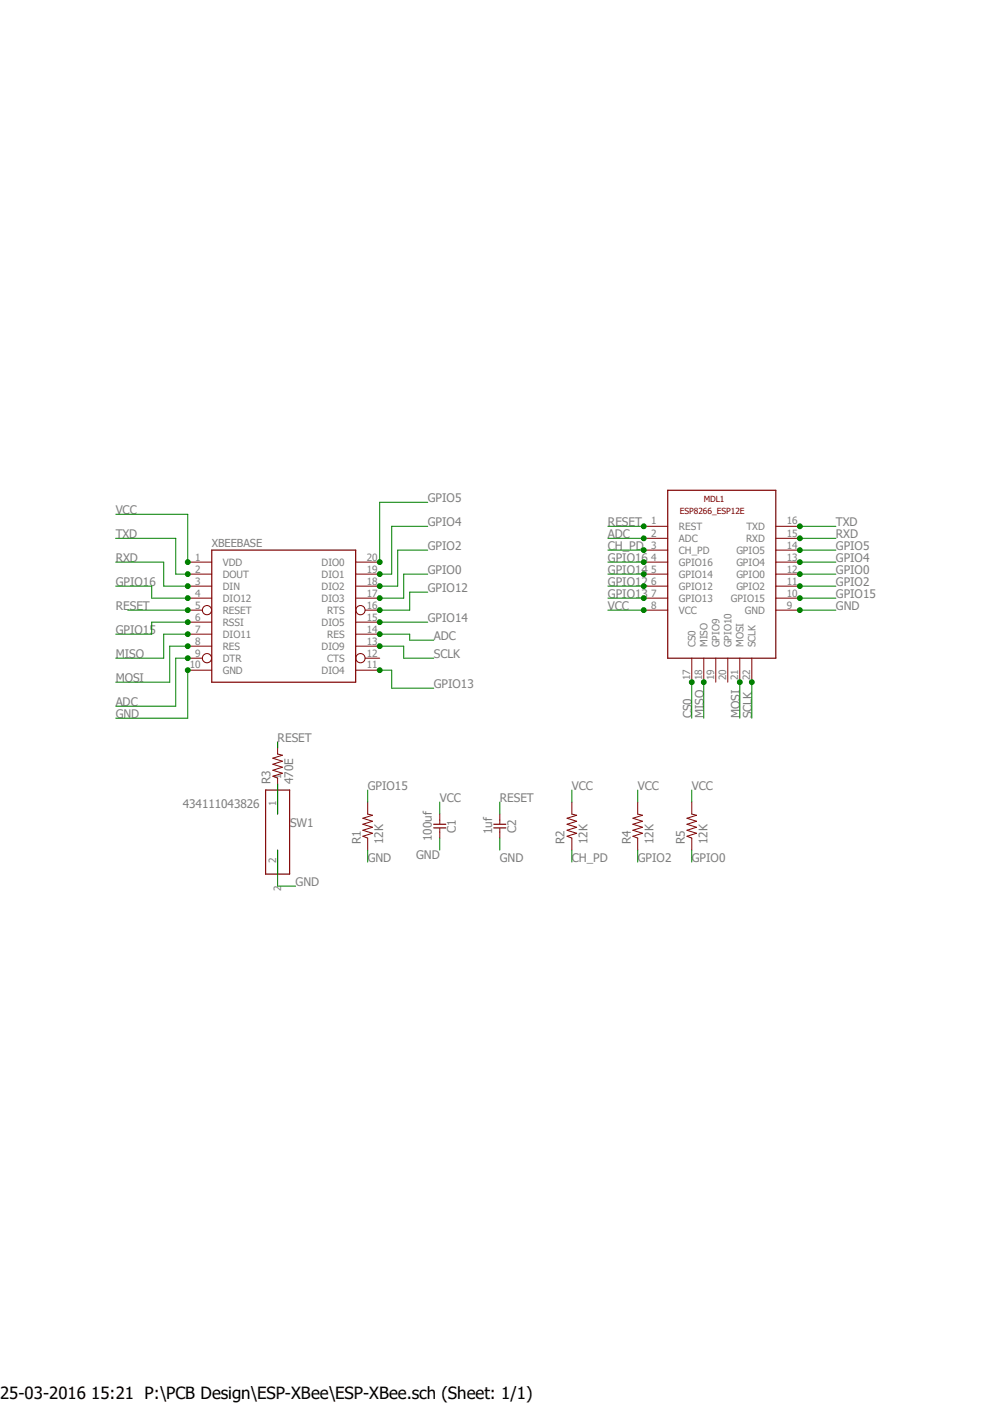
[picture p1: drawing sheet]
<svg xmlns="http://www.w3.org/2000/svg" width="210mm" height="297mm" viewBox="0 0 210 297" stroke-linecap="round" stroke-linejoin="round" font-family="sans-serif">
<path d="M23.8 103.5l162.3 85M186.1 103.5l-162.3 85" fill="none" stroke="#fff" stroke-width=".21"/>
<g fill="none" stroke="#800000" stroke-width=".21">
<path d="M39.7 118.9h5.1M75.2 118.9h5.1M136.1 118.9h5.1M136.1 116.4h5.1M136.1 113.9h5.1M136.1 111.3h5.1M164.1 118.9h5.1M164.1 116.4h5.1M164.1 113.9h5.1M164.1 111.3h5.1M39.7 129.1h3.1M39.7 126.5h5.1"/>
<path d="M39.7 124h5.1M39.7 121.5h5.1M39.7 139.2h3.1M39.7 131.6h5.1M39.7 136.7h5.1M39.7 134.2h5.1M75.2 126.5h5.1M75.2 124h5.1M75.2 121.5h5.1M75.2 131.6h5.1M75.2 136.7h5.1M75.2 134.2h5.1"/>
<path d="M77.2 129.1h3.1M77.2 139.2h3.1M136.1 129.1h5.1M136.1 126.5h5.1M136.1 124h5.1M136.1 121.5h5.1M146.3 139.2v5.1M148.8 139.2v5.1M151.4 139.2v5.1M153.9 139.2v5.1M156.5 139.2v5.1M159 139.2v5.1"/>
<path d="M164.1 129.1h5.1M164.1 126.5h5.1M164.1 124h5.1M164.1 121.5h5.1M39.7 141.8h5.1M58.7 157v2.5l1 .3-2 .6 2 .6-2 .7 2 .6-2 .6 2 .7-2 .6 1 .4v7.6M75.2 141.8h5.1M58.7 179.8v5.1M77.8 169.7v2.5l1 .3-2 .6 2 .6-2 .7 2 .6-2 .6 2 .7-2 .6 1 .4v2.5M93 172.2v2M93 175.3v2M105.7 172.2v2"/>
<path d="M105.7 175.3v2M120.9 169.7v2.5l1.1 .3-2.1 .6 2.1 .6-2.1 .7 2.1 .6-2.1 .6 2.1 .7-2.1 .6 1 .4v2.5M134.9 169.7v2.5l1 .3-2 .6 2 .6-2 .7 2 .6-2 .6 2 .7-2 .6 1 .4v2.5M146.3 169.7v2.5l1 .3-2 .6 2 .6-2 .7 2 .6-2 .6 2 .7-2 .6 1 .4v2.5"/>
<circle cx="43.8" cy="129.1" r=".98"/>
<circle cx="43.8" cy="139.2" r=".98"/>
<circle cx="76.2" cy="139.2" r=".98"/>
<circle cx="76.2" cy="129.1" r=".98"/>
</g>
<path d="M44.8 116.4h30.4v27.9h-30.4zM141.2 103.7h22.9v35.5h-22.9zM56.2 167.1h5.1v17.8h-5.1zM91.7 174.4h2.6M91.7 175.1h2.6M104.4 174.4h2.6M104.4 175.1h2.6" fill="none" stroke="#800000" stroke-width=".25"/>
<path d="M27 129.1h12.7" fill="none" stroke="#008000" stroke-width=".21"/>
<circle cx="39.7" cy="129.1" r=".51" fill="#008000"/>
<g fill="none" stroke="#008000" stroke-width=".21">
<path d="M128.6 111.3h7.5"/>
<circle cx="39.7" cy="129.1" r=".51"/>
</g>
<circle cx="136.1" cy="111.3" r=".51" fill="#008000"/>
<g fill="none" stroke="#008000" stroke-width=".21">
<path d="M128.6 113.9h7.5M58.7 157v1.2M105.7 169.7v2.5"/>
<circle cx="136.1" cy="111.3" r=".51"/>
</g>
<circle cx="136.1" cy="113.9" r=".51" fill="#008000"/>
<g fill="none" stroke="#008000" stroke-width=".21">
<path d="M80.3 134.2h6.4v1.2h5"/>
<circle cx="136.1" cy="113.9" r=".51"/>
</g>
<circle cx="80.3" cy="134.2" r=".51" fill="#008000"/>
<g fill="none" stroke="#008000" stroke-width=".21">
<path d="M39.7 139.2h-2.5v10.2h-12.7"/>
<circle cx="80.3" cy="134.2" r=".51"/>
</g>
<circle cx="39.7" cy="139.2" r=".51" fill="#008000"/>
<g fill="none" stroke="#008000" stroke-width=".21">
<path d="M128.6 116.4h7.5"/>
<circle cx="39.7" cy="139.2" r=".51"/>
</g>
<circle cx="136.1" cy="116.4" r=".51" fill="#008000"/>
<g fill="none" stroke="#008000" stroke-width=".21">
<path d="M128.6 118.9h7.5M120.9 179.8v2.6"/>
<circle cx="136.1" cy="116.4" r=".51"/>
</g>
<circle cx="136.1" cy="118.9" r=".51" fill="#008000"/>
<g fill="none" stroke="#008000" stroke-width=".21">
<path d="M24.5 124h7.6v2.5h7.6"/>
<circle cx="136.1" cy="118.9" r=".51"/>
</g>
<circle cx="39.7" cy="126.5" r=".51" fill="#008000"/>
<g fill="none" stroke="#008000" stroke-width=".21">
<path d="M128.6 121.5h7.5"/>
<circle cx="39.7" cy="126.5" r=".51"/>
</g>
<circle cx="136.1" cy="121.5" r=".51" fill="#008000"/>
<g fill="none" stroke="#008000" stroke-width=".21">
<path d="M80.3 131.6h10.2"/>
<circle cx="136.1" cy="121.5" r=".51"/>
</g>
<circle cx="80.3" cy="131.6" r=".51" fill="#008000"/>
<g fill="none" stroke="#008000" stroke-width=".21">
<path d="M128.6 124h7.5"/>
<circle cx="80.3" cy="131.6" r=".51"/>
</g>
<circle cx="136.1" cy="124" r=".51" fill="#008000"/>
<g fill="none" stroke="#008000" stroke-width=".21">
<path d="M90.5 125.3h-3.8v3.8h-6.4"/>
<circle cx="136.1" cy="124" r=".51"/>
</g>
<circle cx="80.3" cy="129.1" r=".51" fill="#008000"/>
<g fill="none" stroke="#008000" stroke-width=".21">
<path d="M128.6 126.5h7.5"/>
<circle cx="80.3" cy="129.1" r=".51"/>
</g>
<circle cx="136.1" cy="126.5" r=".51" fill="#008000"/>
<g fill="none" stroke="#008000" stroke-width=".21">
<path d="M80.3 141.8h2.5v3.8h8.9"/>
<circle cx="136.1" cy="126.5" r=".51"/>
</g>
<circle cx="80.3" cy="141.8" r=".51" fill="#008000"/>
<g fill="none" stroke="#008000" stroke-width=".21">
<path d="M128.6 129.1h7.5"/>
<circle cx="80.3" cy="141.8" r=".51"/>
</g>
<circle cx="136.1" cy="129.1" r=".51" fill="#008000"/>
<g fill="none" stroke="#008000" stroke-width=".21">
<path d="M24.5 108.8h15.2v10.1"/>
<circle cx="136.1" cy="129.1" r=".51"/>
</g>
<circle cx="39.7" cy="118.9" r=".51" fill="#008000"/>
<g fill="none" stroke="#008000" stroke-width=".21">
<path d="M146.3 144.3v7.6M93 169.7v2.5M120.9 167.1v2.6M134.9 167.1v2.6M146.3 167.1v2.6"/>
<circle cx="39.7" cy="118.9" r=".51"/>
</g>
<circle cx="146.3" cy="144.3" r=".51" fill="#008000"/>
<g fill="none" stroke="#008000" stroke-width=".21">
<path d="M148.8 144.3v7.6"/>
<circle cx="146.3" cy="144.3" r=".51"/>
</g>
<circle cx="148.8" cy="144.3" r=".51" fill="#008000"/>
<g fill="none" stroke="#008000" stroke-width=".21">
<path d="M39.7 134.2h-5.1v5h-10.1"/>
<circle cx="148.8" cy="144.3" r=".51"/>
</g>
<circle cx="39.7" cy="134.2" r=".51" fill="#008000"/>
<g fill="none" stroke="#008000" stroke-width=".21">
<path d="M156.5 144.3v7.6"/>
<circle cx="39.7" cy="134.2" r=".51"/>
</g>
<circle cx="156.5" cy="144.3" r=".51" fill="#008000"/>
<g fill="none" stroke="#008000" stroke-width=".21">
<path d="M39.7 136.7h-3.8v7.6h-11.4"/>
<circle cx="156.5" cy="144.3" r=".51"/>
</g>
<circle cx="39.7" cy="136.7" r=".51" fill="#008000"/>
<g fill="none" stroke="#008000" stroke-width=".21">
<path d="M159 144.3v7.6"/>
<circle cx="39.7" cy="136.7" r=".51"/>
</g>
<circle cx="159" cy="144.3" r=".51" fill="#008000"/>
<g fill="none" stroke="#008000" stroke-width=".21">
<path d="M80.3 136.7h5.1v2.5h6.3"/>
<circle cx="159" cy="144.3" r=".51"/>
</g>
<circle cx="80.3" cy="136.7" r=".51" fill="#008000"/>
<g fill="none" stroke="#008000" stroke-width=".21">
<path d="M169.2 129.1h7.6"/>
<circle cx="80.3" cy="136.7" r=".51"/>
</g>
<circle cx="169.2" cy="129.1" r=".51" fill="#008000"/>
<g fill="none" stroke="#008000" stroke-width=".21">
<path d="M39.7 141.8v10.1h-15.2"/>
<circle cx="169.2" cy="129.1" r=".51"/>
</g>
<circle cx="39.7" cy="141.8" r=".51" fill="#008000"/>
<g fill="none" stroke="#008000" stroke-width=".21">
<path d="M169.2 126.5h7.6M58.7 179.8v7.7h3.8M77.8 179.8v2.6M93 177.3v2.5M105.7 177.3v2.5"/>
<circle cx="39.7" cy="141.8" r=".51"/>
</g>
<circle cx="169.2" cy="126.5" r=".51" fill="#008000"/>
<g fill="none" stroke="#008000" stroke-width=".21">
<path d="M39.7 131.6h-7.6v2.6h-7.6"/>
<circle cx="169.2" cy="126.5" r=".51"/>
</g>
<circle cx="39.7" cy="131.6" r=".51" fill="#008000"/>
<g fill="none" stroke="#008000" stroke-width=".21">
<path d="M169.2 124h7.6M77.8 167.1v2.6"/>
<circle cx="39.7" cy="131.6" r=".51"/>
</g>
<circle cx="169.2" cy="124" r=".51" fill="#008000"/>
<g fill="none" stroke="#008000" stroke-width=".21">
<path d="M90.5 116.4h-6.4v7.6h-3.8"/>
<circle cx="169.2" cy="124" r=".51"/>
</g>
<circle cx="80.3" cy="124" r=".51" fill="#008000"/>
<g fill="none" stroke="#008000" stroke-width=".21">
<path d="M169.2 121.5h7.6M134.9 179.8v2.6"/>
<circle cx="80.3" cy="124" r=".51"/>
</g>
<circle cx="169.2" cy="121.5" r=".51" fill="#008000"/>
<g fill="none" stroke="#008000" stroke-width=".21">
<path d="M90.5 121.5h-5.1v5h-5.1"/>
<circle cx="169.2" cy="121.5" r=".51"/>
</g>
<circle cx="80.3" cy="126.5" r=".51" fill="#008000"/>
<g fill="none" stroke="#008000" stroke-width=".21">
<path d="M169.2 118.9h7.6M146.3 179.8v2.6"/>
<circle cx="80.3" cy="126.5" r=".51"/>
</g>
<circle cx="169.2" cy="118.9" r=".51" fill="#008000"/>
<g fill="none" stroke="#008000" stroke-width=".21">
<path d="M90.5 111.3h-7.7v10.2h-2.5"/>
<circle cx="169.2" cy="118.9" r=".51"/>
</g>
<circle cx="80.3" cy="121.5" r=".51" fill="#008000"/>
<g fill="none" stroke="#008000" stroke-width=".21">
<path d="M169.2 116.4h7.6"/>
<circle cx="80.3" cy="121.5" r=".51"/>
</g>
<circle cx="169.2" cy="116.4" r=".51" fill="#008000"/>
<g fill="none" stroke="#008000" stroke-width=".21">
<path d="M90.5 106.3h-10.2v12.6"/>
<circle cx="169.2" cy="116.4" r=".51"/>
</g>
<circle cx="80.3" cy="118.9" r=".51" fill="#008000"/>
<g fill="none" stroke="#008000" stroke-width=".21">
<path d="M169.2 113.9h7.6"/>
<circle cx="80.3" cy="118.9" r=".51"/>
</g>
<circle cx="169.2" cy="113.9" r=".51" fill="#008000"/>
<g fill="none" stroke="#008000" stroke-width=".21">
<path d="M24.5 118.9h10.1v5.1h5.1"/>
<circle cx="169.2" cy="113.9" r=".51"/>
</g>
<circle cx="39.7" cy="124" r=".51" fill="#008000"/>
<g fill="none" stroke="#008000" stroke-width=".21">
<path d="M169.2 111.3h7.6"/>
<circle cx="39.7" cy="124" r=".51"/>
</g>
<circle cx="169.2" cy="111.3" r=".51" fill="#008000"/>
<g fill="none" stroke="#008000" stroke-width=".21">
<path d="M24.5 113.9h12.7v7.6h2.5"/>
<circle cx="169.2" cy="111.3" r=".51"/>
</g>
<circle cx="39.7" cy="121.5" r=".51" fill="#008000"/>
<g fill="none" stroke="#008000" stroke-width=".21">
<path d="M58.7 165.9v6.3"/>
<circle cx="39.7" cy="121.5" r=".51"/>
</g>
<text font-size="3.6" x="0" y="296">25-03-2016 15:21 P:\PCB Design\ESP-XBee\ESP-XBee.sch (Sheet: 1/1)</text>
<g font-size="2.5" fill="#808080">
<text x="90.5" y="106.3">GPIO5</text>
<text x="24.5" y="108.8">VCC</text>
<text x="24.5" y="113.9">TXD</text>
<text x="90.5" y="111.3">GPIO4</text>
<text x="128.6" y="111.3">RESET</text>
<text x="128.6" y="113.9">ADC</text>
<text x="176.8" y="113.9">RXD</text>
<text x="176.8" y="111.3">TXD</text>
<text x="24.5" y="118.9">RXD</text>
<text x="90.5" y="116.4">GPIO2</text>
<text x="128.6" y="116.4">CH_PD</text>
<text x="128.6" y="118.9">GPIO16</text>
<text x="176.8" y="118.9">GPIO4</text>
<text x="176.8" y="116.4">GPIO5</text>
<text x="24.5" y="124">GPIO16</text>
<text x="90.5" y="125.3">GPIO12</text>
<text x="90.5" y="121.5">GPIO0</text>
<text x="128.6" y="121.5">GPIO14</text>
<text x="128.6" y="124">GPIO12</text>
<text x="176.8" y="124">GPIO2</text>
<text x="176.8" y="121.5">GPIO0</text>
<text x="24.5" y="129.1">RESET</text>
<text x="90.5" y="131.6">GPIO14</text>
<text x="128.6" y="126.5">GPIO13</text>
<text x="128.6" y="129.1">VCC</text>
<text x="176.8" y="129.1">GND</text>
<text x="176.8" y="126.5">GPIO15</text>
<text x="24.5" y="134.2">GPIO15</text>
<text x="91.7" y="135.4">ADC</text>
<text x="24.5" y="139.2">MISO</text>
<text x="91.7" y="139.2">SCLK</text>
<text x="24.5" y="149.4">ADC</text>
<text x="24.5" y="144.3">MOSI</text>
<text x="91.7" y="145.6">GPIO13</text>
<text x="24.5" y="151.9">GND</text>
<text x="146.3" y="151.9" transform="rotate(-90 146.3 151.9)">CS0</text>
<text x="148.8" y="151.9" transform="rotate(-90 148.8 151.9)">MISO</text>
<text x="156.5" y="151.9" transform="rotate(-90 156.5 151.9)">MOSI</text>
<text x="159" y="151.9" transform="rotate(-90 159 151.9)">SCLK</text>
<text x="58.7" y="157">RESET</text>
<text x="57.2" y="165.9" transform="rotate(-90 57.2 165.9)">R3</text>
<text x="62" y="165.9" transform="rotate(-90 62 165.9)">470E</text>
<text x="77.8" y="167.1">GPIO15</text>
<text x="120.9" y="167.1">VCC</text>
<text x="134.9" y="167.1">VCC</text>
<text x="146.3" y="167.1">VCC</text>
<text x="38.7" y="170.9">434111043826</text>
<text x="93" y="169.7">VCC</text>
<text x="105.7" y="169.7">RESET</text>
<text x="61.3" y="175">SW1</text>
<text x="76.3" y="178.6" transform="rotate(-90 76.3 178.6)">R1</text>
<text x="81.1" y="178.6" transform="rotate(-90 81.1 178.6)">12K</text>
<text x="91.4" y="177.9" transform="rotate(-90 91.4 177.9)">100uf</text>
<text x="96.4" y="176.2" transform="rotate(-90 96.4 176.2)">C1</text>
<text x="104.1" y="176.5" transform="rotate(-90 104.1 176.5)">1uf</text>
<text x="109.1" y="176.2" transform="rotate(-90 109.1 176.2)">C2</text>
<text x="119.4" y="178.6" transform="rotate(-90 119.4 178.6)">R2</text>
<text x="124.2" y="178.6" transform="rotate(-90 124.2 178.6)">12K</text>
<text x="133.4" y="178.6" transform="rotate(-90 133.4 178.6)">R4</text>
<text x="138.2" y="178.6" transform="rotate(-90 138.2 178.6)">12K</text>
<text x="144.8" y="178.6" transform="rotate(-90 144.8 178.6)">R5</text>
<text x="149.6" y="178.6" transform="rotate(-90 149.6 178.6)">12K</text>
<text x="77.8" y="182.4">GND</text>
<text x="88" y="181.6">GND</text>
<text x="105.7" y="182.4">GND</text>
<text x="120.9" y="182.4">CH_PD</text>
<text x="134.9" y="182.4">GPIO2</text>
<text x="146.3" y="182.4">GPIO0</text>
<text x="62.5" y="187.5">GND</text>
</g>
<text font-size="2.3" fill="#808080" x="44.8" y="115.7">XBEEBASE</text>
<g font-size="2.1" fill="#808080">
<text x="137.8" y="111">1</text>
<text x="137.8" y="113.5">2</text>
<text x="143.6" y="112.1">REST</text>
<text x="157.9" y="112.1">TXD</text>
<text x="166.4" y="113.5">15</text>
<text x="166.4" y="111">16</text>
<text x="41.3" y="118.6">1</text>
<text x="47.1" y="119.7">VDD</text>
<text x="68" y="119.7">DIO0</text>
<text x="77.6" y="118.6">20</text>
<text x="137.8" y="116">3</text>
<text x="137.8" y="118.6">4</text>
<text x="143.6" y="114.6">ADC</text>
<text x="143.6" y="117.1">CH_PD</text>
<text x="143.6" y="119.7">GPIO16</text>
<text x="155.7" y="119.7">GPIO4</text>
<text x="155.7" y="117.2">GPIO5</text>
<text x="157.8" y="114.6">RXD</text>
<text x="166.4" y="118.6">13</text>
<text x="166.4" y="116">14</text>
<text x="41.3" y="123.7">3</text>
<text x="41.3" y="121.1">2</text>
<text x="47.1" y="124.8">DIN</text>
<text x="47.1" y="122.2">DOUT</text>
<text x="68" y="122.2">DIO1</text>
<text x="68" y="124.8">DIO2</text>
<text x="77.6" y="121.1">19</text>
<text x="77.6" y="123.7">18</text>
<text x="137.8" y="121.1">5</text>
<text x="137.8" y="123.7">6</text>
<text x="143.6" y="122.2">GPIO14</text>
<text x="143.6" y="124.8">GPIO12</text>
<text x="155.7" y="124.8">GPIO2</text>
<text x="155.7" y="122.2">GPIO0</text>
<text x="166.4" y="123.7">11</text>
<text x="166.4" y="121.1">12</text>
<text x="41.3" y="126.2">4</text>
<text x="41.3" y="128.7">5</text>
<text x="41.3" y="131.3">6</text>
<text x="47.1" y="127.3">DIO12</text>
<text x="47.1" y="129.8">RESET</text>
<text x="68" y="127.3">DIO3</text>
<text x="69.2" y="129.8">RTS</text>
<text x="77.6" y="126.2">17</text>
<text x="77.6" y="131.3">15</text>
<text x="77.6" y="128.7">16</text>
<text x="137.8" y="126.2">7</text>
<text x="137.8" y="128.7">8</text>
<text x="143.6" y="127.3">GPIO13</text>
<text x="143.6" y="129.8">VCC</text>
<text x="154.6" y="127.3">GPIO15</text>
<text x="157.5" y="129.8">GND</text>
<text x="166.4" y="128.7">9</text>
<text x="166.4" y="126.2">10</text>
<text x="41.3" y="133.8">7</text>
<text x="41.3" y="136.4">8</text>
<text x="47.1" y="134.9">DIO11</text>
<text x="47.1" y="137.5">RES</text>
<text x="47.1" y="132.4">RSSI</text>
<text x="68" y="132.4">DIO5</text>
<text x="68" y="137.5">DIO9</text>
<text x="69.2" y="134.9">RES</text>
<text x="77.6" y="136.4">13</text>
<text x="77.6" y="133.8">14</text>
<text x="147.1" y="136.9" transform="rotate(-90 147.1 136.9)">CS0</text>
<text x="149.6" y="136.9" transform="rotate(-90 149.6 136.9)">MISO</text>
<text x="152.1" y="136.9" transform="rotate(-90 152.1 136.9)">GPIO9</text>
<text x="154.7" y="136.9" transform="rotate(-90 154.7 136.9)">GPIO10</text>
<text x="157.2" y="136.9" transform="rotate(-90 157.2 136.9)">MOSI</text>
<text x="159.8" y="136.9" transform="rotate(-90 159.8 136.9)">SCLK</text>
<text x="40.1" y="141.4">10</text>
<text x="41.3" y="138.9">9</text>
<text x="47.1" y="140">DTR</text>
<text x="47.1" y="142.5">GND</text>
<text x="68" y="142.5">DIO4</text>
<text x="69.2" y="140">CTS</text>
<text x="77.6" y="138.9">12</text>
<text x="77.6" y="141.4">11</text>
<text x="146" y="143.8" transform="rotate(-90 146 143.8)">17</text>
<text x="148.5" y="143.8" transform="rotate(-90 148.5 143.8)">18</text>
<text x="151" y="143.8" transform="rotate(-90 151 143.8)">19</text>
<text x="153.6" y="143.8" transform="rotate(-90 153.6 143.8)">20</text>
<text x="156.1" y="143.8" transform="rotate(-90 156.1 143.8)">21</text>
<text x="158.7" y="143.8" transform="rotate(-90 158.7 143.8)">22</text>
<text x="59.5" y="164.8" transform="rotate(-90 59.5 164.8)">1</text>
<text x="58.4" y="170.6" transform="rotate(-90 58.4 170.6)">1</text>
<text x="58.4" y="182.6" transform="rotate(-90 58.4 182.6)">2</text>
<text x="59.5" y="188.4" transform="rotate(-90 59.5 188.4)">2</text>
</g>
<g font-size="1.8" fill="#800000">
<text x="148.8" y="106.3">MDL1</text>
<text x="143.8" y="108.8">ESP8266_ESP12E</text>
</g>
</svg>
